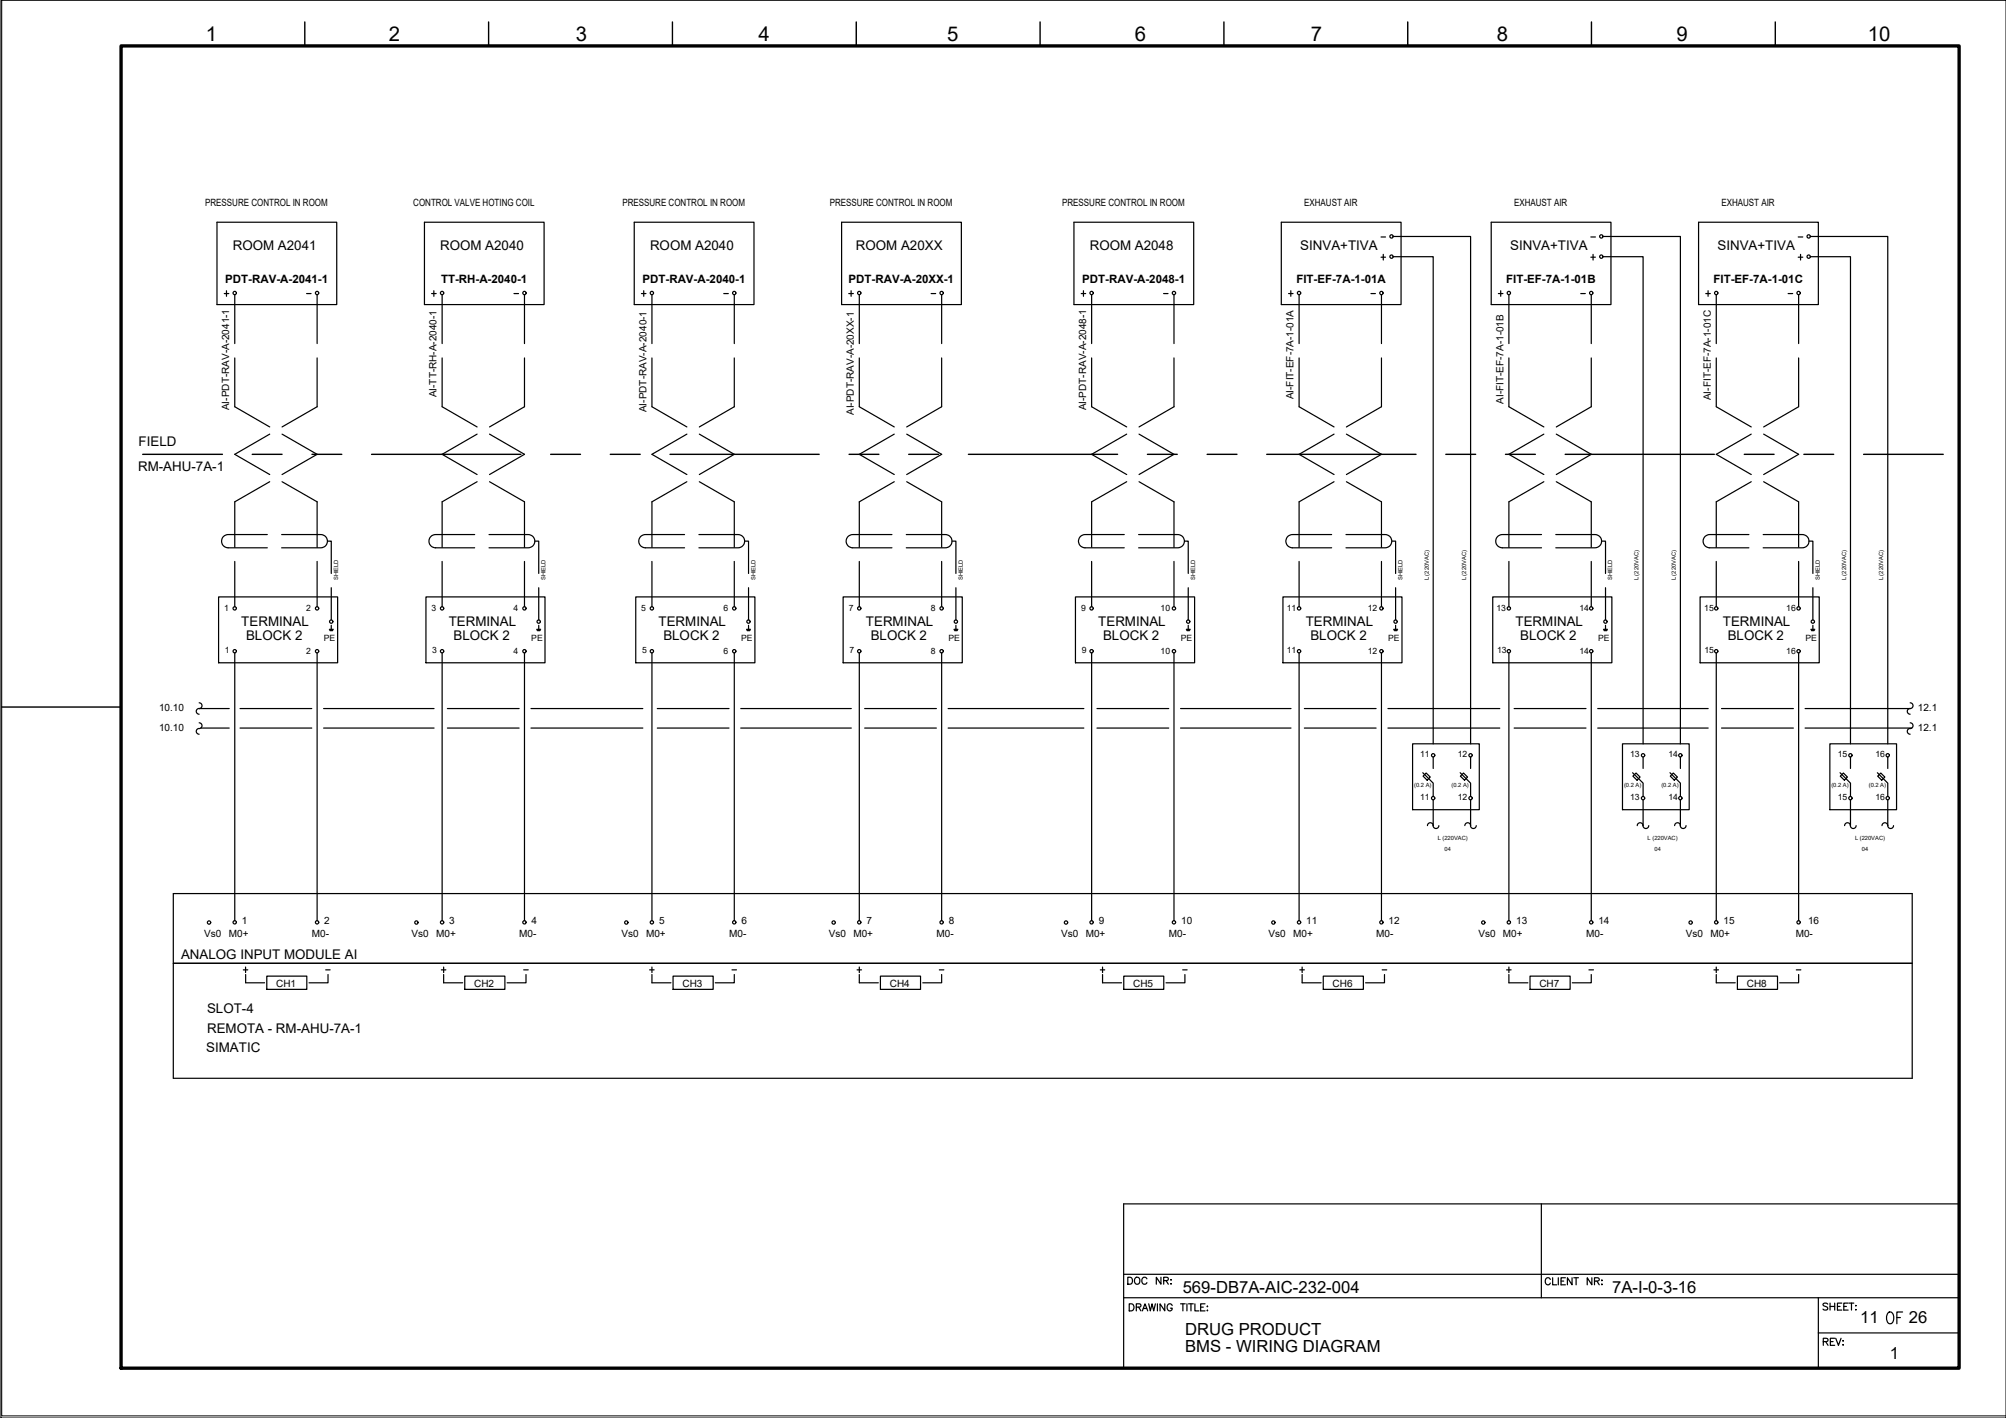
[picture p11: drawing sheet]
<svg xmlns="http://www.w3.org/2000/svg" width="420mm" height="297mm" viewBox="0 0 420 297" stroke-linecap="round" stroke-linejoin="round" font-family="sans-serif">
<!-- layer: G-TTLB-TTLB -->
<path d="M25.4 9.6h384.9v277h-384.9z" fill="none" stroke="#000" stroke-width=".7"/>
<!-- layer: G-TTLB-OTLN -->
<path d="M.4 .1v296.5h419.7" fill="none" stroke="#000" stroke-width=".21"/>
<!-- layer: G-TTLB-INDX -->
<path d="M63.8 4.6v5M102.3 4.6v5M140.8 4.6v5M179.3 4.6v5M217.8 4.6v5M256.3 4.6v5M294.9 4.6v5M333.3 4.6v5M371.8 4.6v5M.4 148.1h25" fill="none" stroke="#000" stroke-width=".3"/>
<!-- layer: LGSP IA4$0$LG_PLOT -->
<path d="M322.8 252.2v19.7M235.4 266.9h174.9M235.4 271.9h174.9M380.9 279.2h29.4M380.9 271.9v14.7M235.4 286.6h174.9" fill="none" stroke="#000" stroke-width=".25"/>
<!-- layer: LG_PLOT -->
<g fill="none" stroke="#000" stroke-width=".25">
<path d="M410.3 252.2h-174.9v34.4M236.5 273.1h.5a.78 .78 0 0 1 .5 .8 .78 .78 0 0 1-.5 .7h-.5zM238 273.8h.8l.1-.5-.9-.2v1.5M238.5 273.8l.5 .8M239.3 274.6l.5-1.5 .6 1.5M239.5 274.1h.7M240.6 273.1l.3 1.5 .4-1.5 .3 1.5 .4-1.5M242.4 273.1v1.5M244 273.1v1.5l-1-1.5v1.5M245.5 273.5a.54 .54 0 0 0-.6-.4 .54 .54 0 0 0-.4 .6 .61 .61 0 0 0 .1 .8 .61 .61 0 0 0 .8-.1l.1-.4h-.3M247.3 273.1h.9M247.8 273.1v1.5"/>
<path d="M248.6 273.1v1.5M248.9 273.1h1M249.4 273.1v1.5M250.3 273.1v1.5h.8M251.5 273.8h.5M252.4 273.1h-.9v1.5h.9M252.8 274.5h.2zM252.9 273.6v.2zM324.7 268a.54 .54 0 0 0-.6-.3 .54 .54 0 0 0-.4 .5v.4a.54 .54 0 0 0 .4 .5 .54 .54 0 0 0 .6-.3M325.2 267.7v1.4h.9M326.4 267.7v1.4M327 268.4h.5"/>
<path d="M327.9 267.7h-.9v1.4h.9M329.3 267.7v1.4l-1-1.4v1.4M329.6 267.7h1M330.1 267.7v1.4M333.4 267.7v1.4l-1-1.4v1.4M334 268.4l.8-.1 .2-.2-.1-.3-.9-.1v1.4M334.5 268.4l.5 .7M335.4 268.2h.2zM335.4 269.1h.2zM382.8 273.2l-.3-.2-.7 .2 .1 .3 .8 .3 .1 .2v.2l-.3 .2-.7-.2M383.3 273v1.4M383.3 273.7h1"/>
<path d="M384.3 273v1.4M384.9 273.7h.5M385.8 273h-.9v1.4h.9M386.2 273.7h.5M387.1 273h-.9v1.4h.9M387.3 273h1M387.8 273v1.4M388.6 273.5h.2zM388.7 274.3v.1zM381.9 281h.8l.2-.2-.1-.3-.9-.2v1.5M382.4 281l.5 .8M383.4 281h.5"/>
<path d="M384.3 280.3h-.9v1.5h.9M384.5 280.3l.6 1.5 .5-1.5M386 281.7h.1zM386 280.8v.2z"/>
</g>
<!-- layer: I_LIMIT_LINE -->
<g fill="none" stroke="#000" stroke-width=".3">
<path d="M29.9 95.2h16.7M52.8 95.2h6.3M65.3 95.2h6.3M77.8 95.2h31.3M115.3 95.2h6.3M127.8 95.2h6.3M140.3 95.2h31.3M177.8 95.2h6.3M190.3 95.2h6.3M202.8 95.2h31.3M240.3 95.2h6.3M252.8 95.2h6.3"/>
<path d="M265.3 95.2h31.3M302.8 95.2h6.3M315.3 95.2h6.3M327.8 95.2h31.3M365.3 95.2h6.3M377.8 95.2h6.3M390.3 95.2h16.7"/>
</g>
<!-- layer: 0 -->
<g fill="none" stroke="#000" stroke-width=".25">
<path d="M291.8 53.8h8.4v102M291.8 49.5h16.2v106.3M335.7 53.8h8.4v102M335.7 49.5h16.3v106.3M379.2 53.8h8.4v102M379.2 49.5h16.2v106.3M41.7 148.4h6.3M42.1 152.5h5.9M50.3 148.4h15M50.3 152.5h15M67.8 148.4h23.1M67.8 152.5h23.1"/>
<path d="M93.7 148.4h15M93.7 152.5h15M111.2 148.4h23.4M111.2 152.5h23.4M137.7 148.4h15M137.7 152.5h15M155.2 148.4h23.1M155.2 152.5h23.1M181.1 148.4h15M181.1 152.5h15M198.6 148.4h28.4M198.6 152.5h28.4"/>
<path d="M229.8 148.4h15M229.8 152.5h15M247.3 148.4h23.1M247.3 152.5h23.1M273.2 148.4h15M273.2 152.5h15M290.7 148.4h23.4M290.7 152.5h23.4M317.1 148.4h15.1M317.1 152.5h15.1M334.6 148.4h23.2M334.6 152.5h23.2"/>
<path d="M360.6 148.4h15M360.6 152.5h15M378.1 148.4h22M378.1 152.5h22.3M300.2 167.5v5.5M308 167.5v5.5M344.1 167.5v5.5M352 167.5v5.5M387.6 167.5v5.5M395.4 167.5v5.5M400.5 187.2v38.7"/>
</g>
<!-- layer: I_DATA -->
<g fill="none" stroke="#000" stroke-width=".25">
<path d="M45.4 46.6h25.1v17.2h-25.1zM88.9 46.6h25.1v17.2h-25.1zM132.8 46.6h25.1v17.2h-25.1zM176.3 46.6h25.1v17.2h-25.1zM224.9 46.6h25.1v17.2h-25.1zM268.4 46.6h25.1v17.2h-25.1zM289.3 53.9h.9M289.7 53.3v1.2M312.3 46.6h25.1v17.2h-25.1zM355.8 46.6h25.1v17.2h-25.1zM47 61.5h.9M47.4 60.9v1.2"/>
<path d="M90.4 61.5h1M90.9 60.9v1.2M134.3 61.5h1M134.8 60.9v1.2M269.9 61.5h.9M270.4 60.9v1.2M313.8 61.5h1M314.3 60.9v1.2M45.8 125h24.9v13.8h-24.9zM69 131.8h.8M69 132h.7M69.1 132.1h.6"/>
<path d="M69.4 131v.8M89.2 125h25v13.8h-25zM112.4 131.8h.8M112.5 132h.7M112.6 132.1h.5M112.8 131v.8M133.2 125h24.9v13.8h-24.9zM156.4 131.8h.8M156.4 132h.7M156.5 132.1h.5M156.8 131v.8M176.6 125h24.9v13.8h-24.9z"/>
<path d="M199.8 131.8h.8M199.9 132h.7M200 132.1h.5M200.2 131v.8M225.3 125h24.9v13.8h-24.9zM248.5 131.8h.8M248.5 132h.7M248.6 132.1h.6M248.9 131v.8M268.7 125h24.9v13.8h-24.9zM291.9 131.8h.8M292 132h.7"/>
<path d="M292.1 132.1h.5M292.3 131v.8M312.7 125h24.9v13.8h-24.9zM335.9 131.8h.8M335.9 132h.7M336 132.1h.5M336.3 131v.8M356.1 125h24.9v13.8h-24.9zM379.3 131.8h.8M379.4 132h.6M379.4 132.1h.6M379.7 131v.8"/>
<path d="M295.9 155.8h13.9v13.8h-13.9zM339.8 155.8h14v13.8h-14zM383.3 155.8h13.9v13.8h-13.9zM400.5 187.2h-364.2v38.7h364.2M36.3 201.8h364.2M51.5 205.9h3.9M55.9 204.5h8.4v2.7h-8.4zM68.7 204.1v1.8h-4M92.4 203.2h1M92.9 204.1v1.8h4M92.9 202.6v1.1M97.3 204.5h8.4v2.7h-8.4z"/>
<path d="M110.2 204.1v1.8h-4M136.5 205.9h4M141 204.5h8.4v2.7h-8.4zM153.8 204.1v1.8h-4M179.5 203.2h.9M180 204.1v1.8h4M180 202.6v1.1M184.4 204.5h8.4v2.7h-8.4zM197.2 204.1v1.8h-3.9M230.5 203.2h.9M230.9 202.6v1.1M230.9 204.1v1.8h4"/>
<path d="M235.4 204.5h8.4v2.7h-8.4zM248.2 204.1v1.8h-4M272.7 205.9h4M277.2 204.5h8.4v2.7h-8.4zM290 204.1v1.8h-4M316 205.9h4M320.5 204.5h8.4v2.7h-8.4zM333.3 204.1v1.8h-4M359.5 205.9h4M363.9 204.5h8.4v2.7h-8.4zM376.7 204.1v1.8h-4"/>
<circle cx="291.5" cy="53.8" r=".35"/>
<circle cx="49.2" cy="61.4" r=".35"/>
<circle cx="92.6" cy="61.4" r=".35"/>
<circle cx="136.5" cy="61.4" r=".35"/>
<circle cx="272.1" cy="61.4" r=".35"/>
<circle cx="316" cy="61.4" r=".35"/>
<circle cx="49.2" cy="136.4" r=".35"/>
<circle cx="49.2" cy="127.4" r=".35"/>
<circle cx="66.4" cy="136.4" r=".35"/>
<circle cx="66.4" cy="127.4" r=".35"/>
<circle cx="69.4" cy="130.2" r=".35"/>
<circle cx="92.6" cy="127.4" r=".35"/>
<circle cx="92.6" cy="136.4" r=".35"/>
<circle cx="109.8" cy="127.4" r=".35"/>
<circle cx="109.8" cy="136.4" r=".35"/>
<circle cx="112.8" cy="130.2" r=".35"/>
<circle cx="136.5" cy="127.4" r=".35"/>
<circle cx="136.5" cy="136.4" r=".35"/>
<circle cx="153.8" cy="136.4" r=".35"/>
<circle cx="153.8" cy="127.4" r=".35"/>
<circle cx="156.8" cy="130.2" r=".35"/>
<circle cx="180" cy="136.4" r=".35"/>
<circle cx="180" cy="127.4" r=".35"/>
<circle cx="197.2" cy="136.4" r=".35"/>
<circle cx="197.2" cy="127.4" r=".35"/>
<circle cx="200.2" cy="130.2" r=".35"/>
<circle cx="228.6" cy="127.4" r=".35"/>
<circle cx="228.6" cy="136.4" r=".35"/>
<circle cx="245.9" cy="136.4" r=".35"/>
<circle cx="245.9" cy="127.4" r=".35"/>
<circle cx="248.9" cy="130.2" r=".35"/>
<circle cx="272.1" cy="127.4" r=".35"/>
<circle cx="272.1" cy="136.4" r=".35"/>
<circle cx="289.3" cy="136.4" r=".35"/>
<circle cx="289.3" cy="127.4" r=".35"/>
<circle cx="292.3" cy="130.2" r=".35"/>
<circle cx="316" cy="136.4" r=".35"/>
<circle cx="316" cy="127.4" r=".35"/>
<circle cx="333.3" cy="136.4" r=".35"/>
<circle cx="333.3" cy="127.4" r=".35"/>
<circle cx="336.3" cy="130.2" r=".35"/>
<circle cx="359.5" cy="136.4" r=".35"/>
<circle cx="359.5" cy="127.4" r=".35"/>
<circle cx="376.7" cy="127.4" r=".35"/>
<circle cx="376.7" cy="136.4" r=".35"/>
<circle cx="379.7" cy="130.2" r=".35"/>
<circle cx="300.2" cy="158.2" r=".35"/>
<circle cx="308" cy="158.2" r=".35"/>
<circle cx="344.1" cy="158.2" r=".35"/>
<circle cx="351.9" cy="158.2" r=".35"/>
<circle cx="387.6" cy="158.2" r=".35"/>
<circle cx="395.4" cy="158.2" r=".35"/>
<circle cx="300.2" cy="167.2" r=".35"/>
<circle cx="308" cy="167.2" r=".35"/>
<circle cx="344.1" cy="167.2" r=".35"/>
<circle cx="351.9" cy="167.2" r=".35"/>
<circle cx="387.6" cy="167.2" r=".35"/>
<circle cx="395.4" cy="167.2" r=".35"/>
<circle cx="43.8" cy="193.2" r=".35"/>
<circle cx="49.2" cy="193.2" r=".35"/>
<circle cx="66.4" cy="193.2" r=".35"/>
<circle cx="87.2" cy="193.2" r=".35"/>
<circle cx="92.6" cy="193.2" r=".35"/>
<circle cx="109.8" cy="193.2" r=".35"/>
<circle cx="131.2" cy="193.2" r=".35"/>
<circle cx="136.5" cy="193.2" r=".35"/>
<circle cx="153.8" cy="193.2" r=".35"/>
<circle cx="174.6" cy="193.2" r=".35"/>
<circle cx="180" cy="193.2" r=".35"/>
<circle cx="197.2" cy="193.2" r=".35"/>
<circle cx="223.3" cy="193.2" r=".35"/>
<circle cx="228.6" cy="193.2" r=".35"/>
<circle cx="245.9" cy="193.2" r=".35"/>
<circle cx="266.7" cy="193.2" r=".35"/>
<circle cx="272.1" cy="193.2" r=".35"/>
<circle cx="289.3" cy="193.2" r=".35"/>
<circle cx="310.7" cy="193.2" r=".35"/>
<circle cx="316" cy="193.2" r=".35"/>
<circle cx="333.3" cy="193.2" r=".35"/>
<circle cx="354.1" cy="193.2" r=".35"/>
<circle cx="359.5" cy="193.2" r=".35"/>
<circle cx="376.7" cy="193.2" r=".35"/>
</g>
<!-- layer: I_TABS -->
<g fill="none" stroke="#000" stroke-width=".25">
<path d="M49.2 61.7v10.3M49.2 75v10.2l7.3 4.2M66.4 61.7v10.3M66.4 75v10.2l-7.3 4.2M92.6 61.7v10.3M92.6 75v10.2l7.3 4.2M109.9 61.7v10.3M109.9 75v10.2l-7.4 4.2M136.5 61.7v10.3M136.5 75v10.2l7.4 4.2M153.8 61.7v10.3M153.8 75v10.2l-7.3 4.2"/>
<path d="M180 61.7v10.3M180 75v10.2l7.3 4.2M197.2 61.7v10.3M197.2 75v10.2l-7.3 4.2M228.6 61.7v10.3M228.6 75v10.2l7.4 4.2M245.9 61.7v10.3M245.9 75v10.2l-7.3 4.2M272.1 61.7v10.3M272.1 75v10.2l7.3 4.2M289.3 61.7v10.3M289.3 75v10.2l-7.3 4.2"/>
<path d="M316 61.7v10.3M316 75v10.2l7.4 4.2M333.3 61.7v10.3M333.3 75v10.2l-7.3 4.2M359.5 61.7v10.3M359.5 75v10.2l7.3 4.2M376.7 61.7v10.3M376.7 75v10.2l-7.3 4.2M56.5 90.9l-7.3 4.3 7.3 4.2M59.1 90.9l7.3 4.3-7.3 4.2M99.9 90.9l-7.3 4.3 7.3 4.2M102.5 90.9l7.4 4.3-7.4 4.2"/>
<path d="M143.9 90.9l-7.4 4.3 7.4 4.2M146.5 90.9l7.3 4.3-7.3 4.2M187.3 90.9l-7.3 4.3 7.3 4.2M189.9 90.9l7.3 4.3-7.3 4.2M236 90.9l-7.4 4.3 7.4 4.2M238.6 90.9l7.3 4.3-7.3 4.2M279.4 90.9l-7.3 4.3 7.3 4.2M282 90.9l7.3 4.3-7.3 4.2M323.4 90.9l-7.4 4.3 7.4 4.2M326 90.9l7.3 4.3-7.3 4.2M366.8 90.9l-7.3 4.3 7.3 4.2M369.4 90.9l7.3 4.3-7.3 4.2"/>
<path d="M49.2 117.6v9.5M56 112h-8.2a1.39 1.39 0 0 0-1.4 1.4 1.39 1.39 0 0 0 1.4 1.4h8.2M56.5 100.9l-7.3 4.2v9.5M59 112h8.2a1.39 1.39 0 0 1 1.4 1.4 1.39 1.39 0 0 1-1.4 1.4h-8.2M59.1 100.9l7.3 4.2v9.5M66.4 117.6v9.5M68.6 113.4h.8v6.7M92.6 117.6v9.5M99.4 112h-8.2a1.39 1.39 0 0 0-1.4 1.4 1.39 1.39 0 0 0 1.4 1.4h8.2M99.9 100.9l-7.3 4.2v9.5M102.4 112h8.2a1.39 1.39 0 0 1 1.4 1.4 1.39 1.39 0 0 1-1.4 1.4h-8.2M102.5 100.9l7.4 4.2v9.5"/>
<path d="M109.9 117.6v9.5M112 113.4h.8v6.7M136.5 117.6v9.5M143.4 112h-8.2a1.39 1.39 0 0 0-1.4 1.4 1.39 1.39 0 0 0 1.4 1.4h8.2M143.9 100.9l-7.4 4.2v9.5M146.4 112h8.2a1.39 1.39 0 0 1 1.4 1.4 1.39 1.39 0 0 1-1.4 1.4h-8.2M146.5 100.9l7.3 4.2v9.5M153.8 117.6v9.5M156 113.4h.8v6.7M180 117.6v9.5M186.8 112h-8.2a1.39 1.39 0 0 0-1.4 1.4 1.39 1.39 0 0 0 1.4 1.4h8.2M187.3 100.9l-7.3 4.2v9.5"/>
<path d="M189.8 112h8.2a1.39 1.39 0 0 1 1.4 1.4 1.39 1.39 0 0 1-1.4 1.4h-8.2M189.9 100.9l7.3 4.2v9.5M197.2 117.6v9.5M199.4 113.4h.8v6.7M228.6 117.6v9.5M235.5 112h-8.2a1.39 1.39 0 0 0-1.4 1.4 1.39 1.39 0 0 0 1.4 1.4h8.2M236 100.9l-7.4 4.2v9.5M238.5 112h8.2a1.39 1.39 0 0 1 1.4 1.4 1.39 1.39 0 0 1-1.4 1.4h-8.2M238.6 100.9l7.3 4.2v9.5M245.9 117.6v9.5M248.1 113.4h.8v6.7M272.1 117.6v9.5"/>
<path d="M278.9 112h-8.2a1.39 1.39 0 0 0-1.4 1.4 1.39 1.39 0 0 0 1.4 1.4h8.2M279.4 100.9l-7.3 4.2v9.5M281.9 112h8.2a1.39 1.39 0 0 1 1.4 1.4 1.39 1.39 0 0 1-1.4 1.4h-8.2M282 100.9l7.3 4.2v9.5M289.3 117.6v9.5M291.5 113.4h.8v6.7M316 117.6v9.5M322.9 112h-8.2a1.39 1.39 0 0 0-1.4 1.4 1.39 1.39 0 0 0 1.4 1.4h8.2M323.4 100.9l-7.4 4.2v9.5M325.9 112h8.2a1.39 1.39 0 0 1 1.4 1.4 1.39 1.39 0 0 1-1.4 1.4h-8.2M326 100.9l7.3 4.2v9.5M333.3 117.6v9.5"/>
<path d="M335.4 113.4h.9v6.7M359.5 117.6v9.5M366.3 112h-8.2a1.39 1.39 0 0 0-1.4 1.4 1.39 1.39 0 0 0 1.4 1.4h8.2M366.8 100.9l-7.3 4.2v9.5M369.3 112h8.2a1.39 1.39 0 0 1 1.4 1.4 1.39 1.39 0 0 1-1.4 1.4h-8.2M369.4 100.9l7.3 4.2v9.5M376.7 117.6v9.5M378.9 113.4h.8v6.7M49.2 136.8v56.1M66.4 136.8v56.1M69.4 123.1v6.8M92.6 136.8v56.1"/>
<path d="M109.9 136.8v56.1M112.8 123.1v6.8M136.5 136.8v56.1M153.8 136.8v56.1M156.8 123.1v6.8M180 136.8v56.1M197.2 136.8v56.1M200.2 123.1v6.8M228.6 136.8v56.1M245.9 136.8v56.1M248.9 123.1v6.8M272.1 136.8v56.1"/>
<path d="M289.3 136.8v56.1M292.3 123.1v6.8M316 136.8v56.1M333.3 136.8v56.1M336.3 123.1v6.8M359.5 136.8v56.1M376.7 136.8v56.1M379.7 123.1v6.8M41.7 147.2a.6 .6 0 0 1 .6 .6 .6 .6 0 0 1-.6 .6M41.7 148.4a.6 .6 0 0 0-.6 .6 .6 .6 0 0 0 .6 .6M41.7 151.4a.6 .6 0 0 1 .6 .6 .6 .6 0 0 1-.6 .6M41.7 152.6a.6 .6 0 0 0-.6 .6 .6 .6 0 0 0 .6 .6"/>
<path d="M400.1 147.2a.6 .6 0 0 1 .6 .6 .6 .6 0 0 1-.6 .6M400.1 148.4a.6 .6 0 0 0-.6 .6 .6 .6 0 0 0 .6 .6M400.1 151.4a.6 .6 0 0 1 .6 .6 .6 .6 0 0 1-.6 .6M400.1 152.6a.6 .6 0 0 0-.6 .6 .6 .6 0 0 0 .6 .6M299 172.9a.6 .6 0 0 1 .6-.6 .6 .6 0 0 1 .6 .6M300.2 172.9a.6 .6 0 0 0 .6 .7 .6 .6 0 0 0 .6-.7M306.8 172.9a.63 .63 0 0 1 .8-.5 .63 .63 0 0 1 .4 .8 .6 .6 0 0 0 .7 .3 .6 .6 0 0 0 .5-.6M342.9 172.9a.64 .64 0 0 1 .8-.5 .64 .64 0 0 1 .5 .8 .6 .6 0 0 0 .7 .3 .6 .6 0 0 0 .4-.6M350.8 172.9a.6 .6 0 0 1 .6-.6 .6 .6 0 0 1 .6 .6M351.9 172.9a.6 .6 0 0 0 .6 .7 .6 .6 0 0 0 .6-.7M386.4 172.9a.64 .64 0 0 1 .7-.5 .64 .64 0 0 1 .5 .8 .6 .6 0 0 0 .7 .3 .6 .6 0 0 0 .5-.6M394.2 172.9a.64 .64 0 0 1 .7-.5 .64 .64 0 0 1 .5 .8 .6 .6 0 0 0 .7 .3 .6 .6 0 0 0 .5-.6"/>
</g>
<!-- layer: EI-CTRL -->
<g fill="none" stroke="#000" stroke-width=".25">
<path d="M300.2 158.6v2.4M308 158.6v2.4M344.1 158.6v2.4M352 158.6v2.4M387.6 158.6v2.4M395.4 158.6v2.4M298 161.9l2.2 2.1v2.8M298.7 161.9l.9 .9-.7 .6-.8-.8zM305.8 161.9l2.2 2.1v2.8M305.9 162.6l.6-.7 .9 .9-.7 .6zM341.9 161.9l2.2 2.1v2.8M342 162.6l.7-.7 .8 .9-.6 .6z"/>
<path d="M349.8 161.9l2.2 2.1v2.8M350.5 161.9l.8 .9-.6 .6-.9-.8zM385.4 161.9l2.2 2.1v2.8M385.4 162.6l.7-.7 .8 .9-.6 .6zM393.2 161.9l2.2 2.1v2.8M393.3 162.6l.6-.7 .9 .9-.7 .6z"/>
</g>
<!-- layer: 0 -->
<path d="M.2 .1h420v296.9h-420z" fill="none" stroke="#000" stroke-width=".21"/>
<text font-size="5.7" x="394.4" y="278.7">OF</text>
<text font-size="4.4" x="235.3" y="270.2">DOC NR:</text>
<g font-size="4.3">
<text x="43.1" y="8.6">1</text>
<text x="81.4" y="8.6">2</text>
<text x="120.6" y="8.6">3</text>
<text x="158.9" y="8.6">4</text>
<text x="198.4" y="8.6">5</text>
<text x="237.7" y="8.6">6</text>
<text x="274.6" y="8.6">7</text>
<text x="313.5" y="8.6">8</text>
<text x="351.1" y="8.6">9</text>
<text x="391.2" y="8.6">10</text>
</g>
<g font-size="4">
<text x="332.3" y="55.7">+</text>
<text x="375.7" y="55.7">+</text>
<text x="176.7" y="63.1">+</text>
<text x="225.4" y="63.1">+</text>
<text x="356.3" y="63.1">+</text>
<text x="50.1" y="205">+</text>
<text x="135.1" y="205">+</text>
<text x="271.3" y="205">+</text>
<text x="314.7" y="205">+</text>
<text x="358.1" y="205">+</text>
</g>
<g font-size="3.5">
<text x="247.7" y="270.8">569-DB7A-AIC-232-004</text>
<text x="337.7" y="270.9">7A-I-0-3-16</text>
<text x="248.2" y="279.7">DRUG PRODUCT</text>
<text x="389.6" y="277.2">11</text>
<text x="399.8" y="277.2">26</text>
<text x="248.2" y="283.2">BMS - WIRING DIAGRAM</text>
<text x="395.8" y="284.6">1</text>
</g>
<g font-size="2.8">
<text x="48.7" y="52.4">ROOM A2041</text>
<text x="92.2" y="52.4">ROOM A2040</text>
<text x="136.1" y="52.4">ROOM A2040</text>
<text x="179.3" y="52.4">ROOM A20XX</text>
<text x="228.2" y="52.4">ROOM A2048</text>
<text x="272.3" y="52.4">SINVA+TIVA</text>
<text x="316.3" y="52.4">SINVA+TIVA</text>
<text x="359.7" y="52.4">SINVA+TIVA</text>
<text x="29" y="93.4">FIELD</text>
<text x="28.9" y="98.6">RM-AHU-7A-1</text>
<text x="50.5" y="131.2">TERMINAL</text>
<text x="94" y="131.2">TERMINAL</text>
<text x="137.9" y="131.2">TERMINAL</text>
<text x="181.4" y="131.2">TERMINAL</text>
<text x="230" y="131.2">TERMINAL</text>
<text x="273.5" y="131.2">TERMINAL</text>
<text x="317.4" y="131.2">TERMINAL</text>
<text x="360.9" y="131.2">TERMINAL</text>
<text x="51.5" y="134.1">BLOCK 2</text>
<text x="95" y="134.1">BLOCK 2</text>
<text x="138.9" y="134.1">BLOCK 2</text>
<text x="182.4" y="134.1">BLOCK 2</text>
<text x="231" y="134.1">BLOCK 2</text>
<text x="274.5" y="134.1">BLOCK 2</text>
<text x="318.4" y="134.1">BLOCK 2</text>
<text x="361.9" y="134.1">BLOCK 2</text>
<text x="37.9" y="200.9">ANALOG INPUT MODULE AI</text>
<text x="43.4" y="212.3">SLOT-4</text>
<text x="43.2" y="220.3">SIMATIC</text>
<text x="43.4" y="216.4">REMOTA - RM-AHU-7A-1</text>
</g>
<g font-size="2.6">
<text x="288.2" y="50.8">-</text>
<text x="332.3" y="50.8">-</text>
<text x="375.7" y="50.8">-</text>
<text x="63.5" y="62.8">-</text>
<text x="106.9" y="62.8">-</text>
<text x="150.6" y="62.8">-</text>
<text x="194" y="62.8">-</text>
<text x="242.7" y="62.8">-</text>
<text x="286.1" y="62.8">-</text>
<text x="330.2" y="62.8">-</text>
<text x="373.6" y="62.8">-</text>
<text x="67.4" y="204.3">-</text>
<text x="108.7" y="204.3">-</text>
<text x="152.4" y="204.3">-</text>
<text x="195.8" y="204.3">-</text>
<text x="246.9" y="204.3">-</text>
<text x="288.6" y="204.3">-</text>
<text x="332" y="204.3">-</text>
<text x="375.4" y="204.3">-</text>
</g>
<g font-size="2.4">
<text x="47.2" y="59.3">PDT-RAV-A-2041-1</text>
<text x="92.4" y="59.3">TT-RH-A-2040-1</text>
<text x="134.6" y="59.3">PDT-RAV-A-2040-1</text>
<text x="177.7" y="59.3">PDT-RAV-A-20XX-1</text>
<text x="226.7" y="59.3">PDT-RAV-A-2048-1</text>
<text x="271.5" y="59.3">FIT-EF-7A-1-01A</text>
<text x="315.5" y="59.3">FIT-EF-7A-1-01B</text>
<text x="358.9" y="59.3">FIT-EF-7A-1-01C</text>
</g>
<g font-size="2.1">
<text x="43" y="43.2">PRESSURE CONTROL IN ROOM</text>
<text x="86.6" y="43.2">CONTROL VALVE HOTING COIL</text>
<text x="130.4" y="43.2">PRESSURE CONTROL IN ROOM</text>
<text x="173.8" y="43.2">PRESSURE CONTROL IN ROOM</text>
<text x="222.5" y="43.2">PRESSURE CONTROL IN ROOM</text>
<text x="273.2" y="43.2">EXHAUST AIR</text>
<text x="317.1" y="43.2">EXHAUST AIR</text>
<text x="360.6" y="43.2">EXHAUST AIR</text>
<text x="91.4" y="83.2" transform="rotate(-90 91.4 83.2)">AI-TT-RH-A-2040-1</text>
<text x="270.9" y="83.7" transform="rotate(-90 270.9 83.7)">AI-FIT-EF-7A-1-01A</text>
<text x="358.3" y="83.8" transform="rotate(-90 358.3 83.8)">AI-FIT-EF-7A-1-01C</text>
<text x="48" y="85.9" transform="rotate(-90 48 85.9)">AI-PDT-RAV-A-2041-1</text>
<text x="135.4" y="86.3" transform="rotate(-90 135.4 86.3)">AI-PDT-RAV-A-2040-1</text>
<text x="178.8" y="87" transform="rotate(-90 178.8 87)">AI-PDT-RAV-A-20XX-1</text>
<text x="227.5" y="86" transform="rotate(-90 227.5 86)">AI-PDT-RAV-A-2048-1</text>
<text x="314.9" y="84.6" transform="rotate(-90 314.9 84.6)">AI-FIT-EF-7A-1-01B</text>
<text x="33.3" y="149">10.10</text>
<text x="401.7" y="149">12.1</text>
<text x="33.3" y="153.1">10.10</text>
<text x="401.7" y="153.1">12.1</text>
<text x="42.8" y="196.3">Vs0</text>
<text x="47.9" y="196.2">M0+</text>
<text x="50.7" y="193.7">1</text>
<text x="65.3" y="196.2">M0-</text>
<text x="67.9" y="193.7">2</text>
<text x="86.2" y="196.3">Vs0</text>
<text x="91.4" y="196.2">M0+</text>
<text x="94.1" y="193.7">3</text>
<text x="108.8" y="196.2">M0-</text>
<text x="111.3" y="193.7">4</text>
<text x="130.2" y="196.3">Vs0</text>
<text x="135.3" y="196.2">M0+</text>
<text x="138.1" y="193.7">5</text>
<text x="152.7" y="196.2">M0-</text>
<text x="155.3" y="193.7">6</text>
<text x="173.6" y="196.3">Vs0</text>
<text x="178.8" y="196.2">M0+</text>
<text x="181.5" y="193.7">7</text>
<text x="196.2" y="196.2">M0-</text>
<text x="198.7" y="193.7">8</text>
<text x="222.2" y="196.3">Vs0</text>
<text x="227.4" y="196.2">M0+</text>
<text x="230.2" y="193.7">9</text>
<text x="244.8" y="196.2">M0-</text>
<text x="247.4" y="193.7">10</text>
<text x="265.7" y="196.3">Vs0</text>
<text x="270.8" y="196.2">M0+</text>
<text x="273.6" y="193.7">11</text>
<text x="288.2" y="196.2">M0-</text>
<text x="290.8" y="193.7">12</text>
<text x="309.6" y="196.3">Vs0</text>
<text x="314.8" y="196.2">M0+</text>
<text x="317.6" y="193.7">13</text>
<text x="332.2" y="196.2">M0-</text>
<text x="334.8" y="193.7">14</text>
<text x="353.1" y="196.3">Vs0</text>
<text x="358.2" y="196.2">M0+</text>
<text x="361" y="193.7">15</text>
<text x="376.1" y="196.2">M0-</text>
<text x="378.7" y="193.7">16</text>
<text x="57.8" y="206.7">CH1</text>
<text x="99.3" y="206.7">CH2</text>
<text x="142.9" y="206.7">CH3</text>
<text x="186.4" y="206.7">CH4</text>
<text x="237.3" y="206.7">CH5</text>
<text x="279.1" y="206.7">CH6</text>
<text x="322.4" y="206.7">CH7</text>
<text x="365.9" y="206.7">CH8</text>
</g>
<g font-size="1.8">
<text x="46.9" y="128">1</text>
<text x="64.1" y="128">2</text>
<text x="90.4" y="128">3</text>
<text x="107.5" y="128">4</text>
<text x="134.3" y="128">5</text>
<text x="151.5" y="128">6</text>
<text x="177.8" y="128">7</text>
<text x="194.9" y="128">8</text>
<text x="226.4" y="128">9</text>
<text x="243.1" y="128">10</text>
<text x="269.5" y="128">11</text>
<text x="286.5" y="128">12</text>
<text x="313.4" y="128">13</text>
<text x="330.8" y="128">14</text>
<text x="357" y="128">15</text>
<text x="374.1" y="128">16</text>
<text x="47.1" y="136.9">1</text>
<text x="64.1" y="136.9">2</text>
<text x="67.8" y="134.2">PE</text>
<text x="90.6" y="136.9">3</text>
<text x="107.5" y="136.9">4</text>
<text x="111.3" y="134.2">PE</text>
<text x="134.5" y="136.9">5</text>
<text x="151.5" y="136.9">6</text>
<text x="155.2" y="134.2">PE</text>
<text x="177.9" y="136.9">7</text>
<text x="194.9" y="136.9">8</text>
<text x="198.7" y="134.2">PE</text>
<text x="226.6" y="136.9">9</text>
<text x="243.1" y="136.9">10</text>
<text x="247.3" y="134.2">PE</text>
<text x="269.5" y="136.9">11</text>
<text x="286.5" y="136.9">12</text>
<text x="290.8" y="134.2">PE</text>
<text x="313.6" y="136.9">13</text>
<text x="330.8" y="136.9">14</text>
<text x="334.7" y="134.2">PE</text>
<text x="357" y="136.9">15</text>
<text x="374.1" y="136.9">16</text>
<text x="378.1" y="134.2">PE</text>
<text x="297.4" y="158.5">11</text>
<text x="305.4" y="158.5">12</text>
<text x="341.4" y="158.5">13</text>
<text x="349.5" y="158.5">14</text>
<text x="384.9" y="158.5">15</text>
<text x="392.8" y="158.5">16</text>
<text x="297.4" y="167.5">11</text>
<text x="305.4" y="167.5">12</text>
<text x="341.4" y="167.5">13</text>
<text x="349.5" y="167.5">14</text>
<text x="384.9" y="167.5">15</text>
<text x="392.8" y="167.5">16</text>
</g>
<g font-size="1.2">
<text x="70.8" y="121.6" transform="rotate(-90 70.8 121.6)">SHIELD</text>
<text x="114.3" y="121.6" transform="rotate(-90 114.3 121.6)">SHIELD</text>
<text x="158.2" y="121.6" transform="rotate(-90 158.2 121.6)">SHIELD</text>
<text x="201.7" y="121.6" transform="rotate(-90 201.7 121.6)">SHIELD</text>
<text x="250.3" y="121.6" transform="rotate(-90 250.3 121.6)">SHIELD</text>
<text x="293.8" y="121.6" transform="rotate(-90 293.8 121.6)">SHIELD</text>
<text x="299.3" y="121.6" transform="rotate(-90 299.3 121.6)">L (220VAC)</text>
<text x="307.1" y="121.6" transform="rotate(-90 307.1 121.6)">L (220VAC)</text>
<text x="337.7" y="121.6" transform="rotate(-90 337.7 121.6)">SHIELD</text>
<text x="343.2" y="121.6" transform="rotate(-90 343.2 121.6)">L (220VAC)</text>
<text x="351" y="121.6" transform="rotate(-90 351 121.6)">L (220VAC)</text>
<text x="381.1" y="121.6" transform="rotate(-90 381.1 121.6)">SHIELD</text>
<text x="386.7" y="121.6" transform="rotate(-90 386.7 121.6)">L (220VAC)</text>
<text x="394.5" y="121.6" transform="rotate(-90 394.5 121.6)">L (220VAC)</text>
<text x="296.2" y="164.9">(0.2 A)</text>
<text x="304" y="164.9">(0.2 A)</text>
<text x="340.1" y="164.9">(0.2 A)</text>
<text x="348" y="164.9">(0.2 A)</text>
<text x="383.6" y="164.9">(0.2 A)</text>
<text x="391.4" y="164.9">(0.2 A)</text>
<text x="301.1" y="176">L (220VAC)</text>
<text x="302.6" y="178.3">04</text>
<text x="345.1" y="176">L (220VAC)</text>
<text x="346.5" y="178.3">04</text>
<text x="388.5" y="176">L (220VAC)</text>
<text x="390" y="178.3">04</text>
</g>
</svg>
